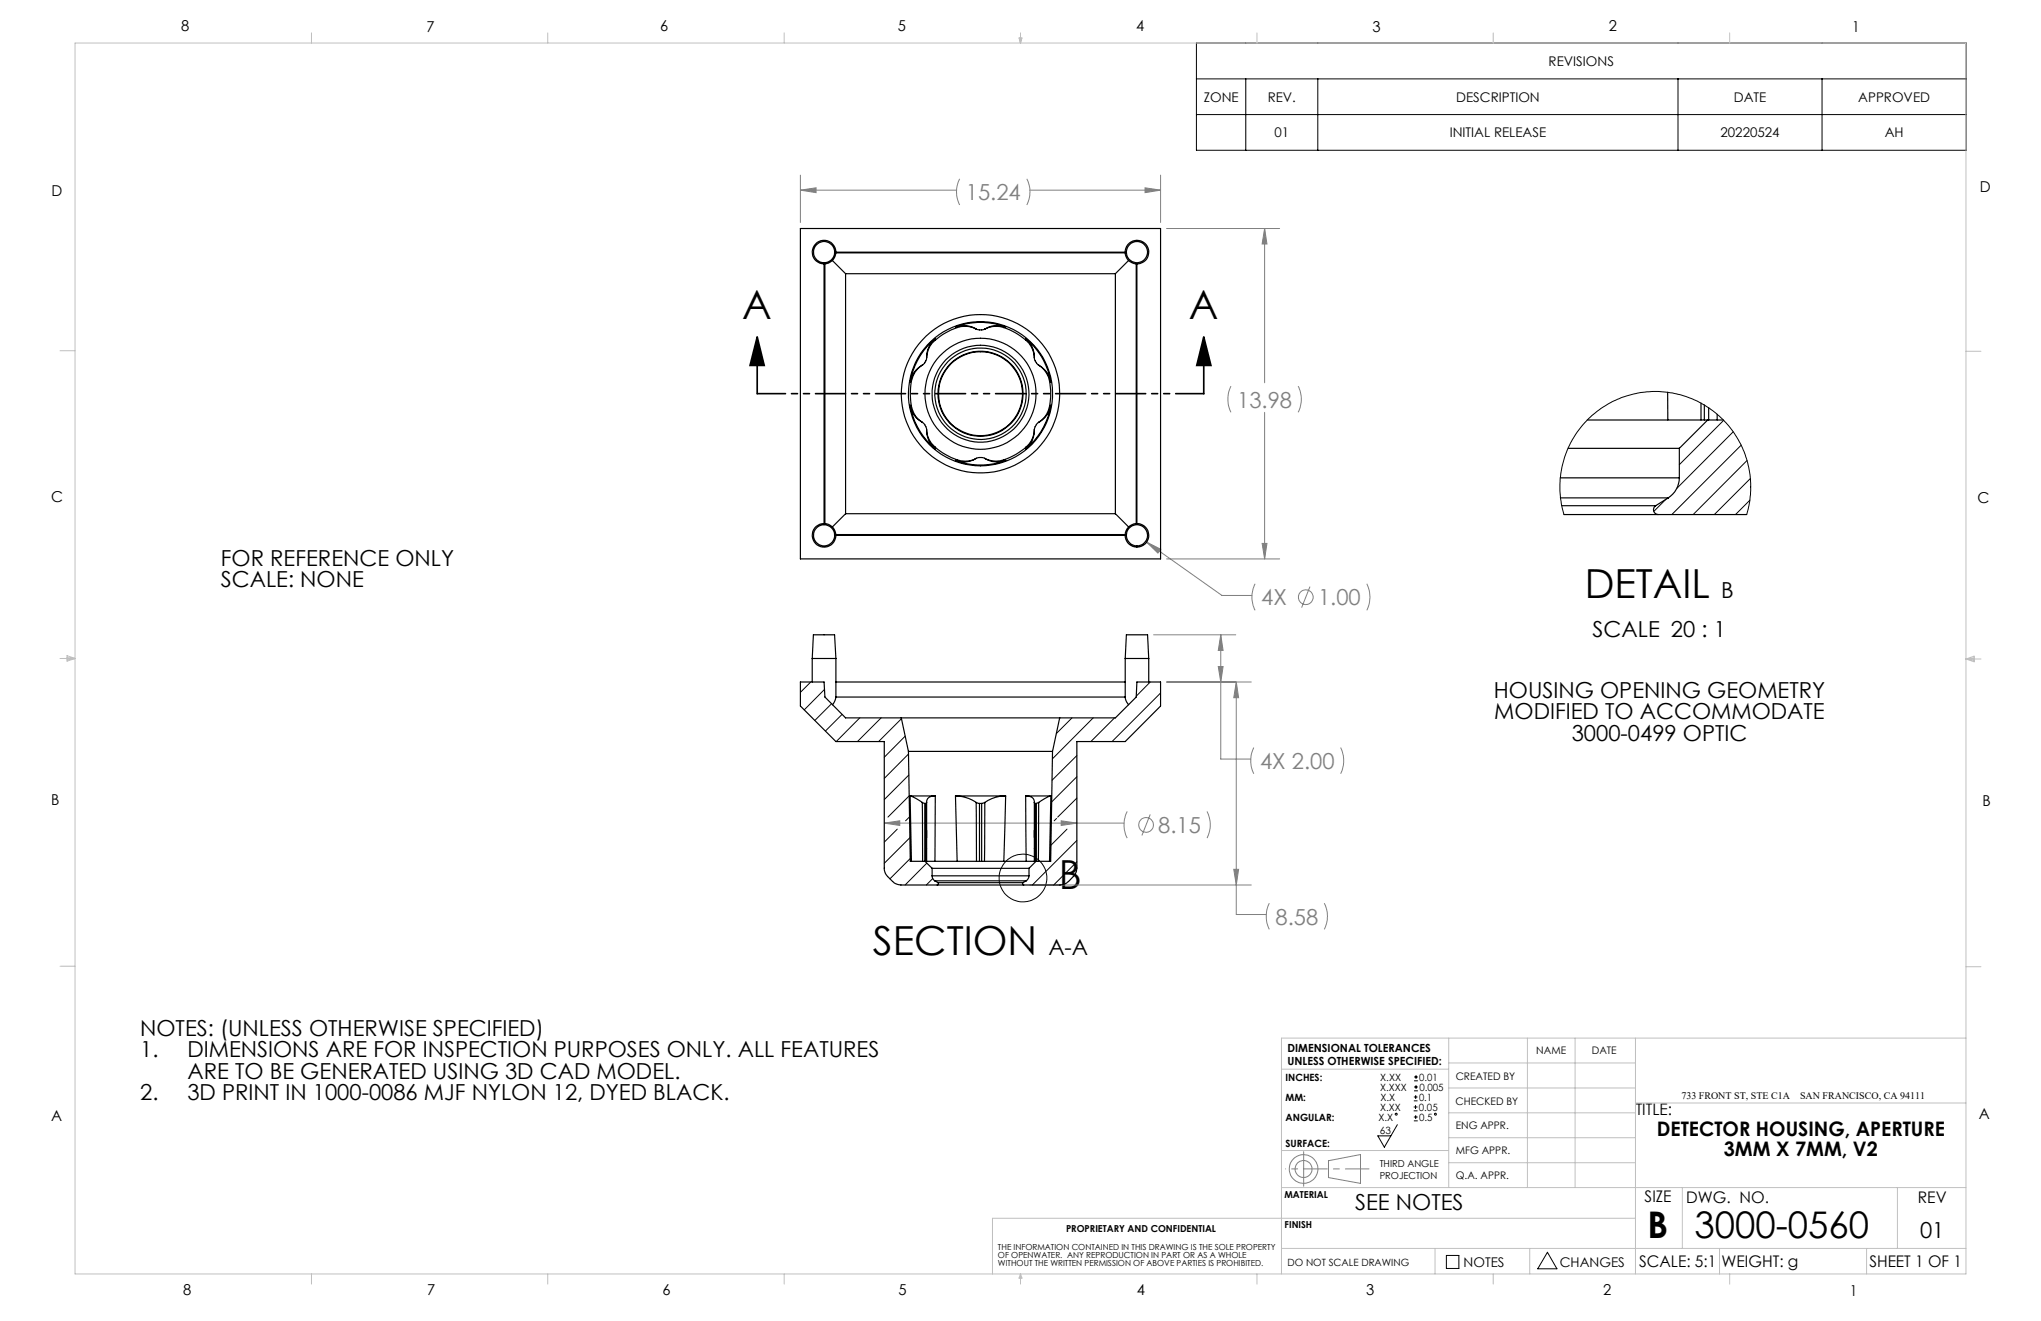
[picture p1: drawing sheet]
<svg xmlns="http://www.w3.org/2000/svg" width="432mm" height="279mm" viewBox="0 0 432 279" stroke-linecap="round" stroke-linejoin="round" font-family="sans-serif">
<g fill="none" stroke="#808080" stroke-width=".21">
<path d="M169.3 37v10.1M203 37.8a6.1 6.1 0 0 0 0 5.6M217.2 37.8a6.1 6.1 0 0 1 0 5.6M242.3 39.7l3.2 .5-3.2 .5zM245.5 37v10.1M169.3 40.2l3.3-.5v1zM169.3 40.2h33.1M217.9 40.2h27.6M246.8 48.3h23.9M267.5 48.3l.5 3.3h-1zM267.5 48.3v32.7M260.4 81.7a6.4 6.4 0 0 0 0 5.5"/>
<path d="M267.5 87.2v31M274.6 81.7a6.1 6.1 0 0 1 0 5.5M242.6 114.7l3 1.5-.6 .8zM242.6 114.7l15.9 11.2h6.4M246.8 118.2h23.9M267 114.9h1l-.5 3.3zM244.1 134.3h17.3M258.3 134.3v26.2h6.3M258.3 134.3l.5 3.3h-1.1zM265.5 123.5a6.2 6.2 0 0 0 0 5.6M277.1 124.1l-1.7 4.4M289.2 123.5a6.2 6.2 0 0 1 0 5.6"/>
<path d="M246.8 144.3h17.9M257.7 141h1.1l-.5 3.3zM261.5 144.3v49.1h6.4M261.5 144.3l.5 3.3h-1zM265.3 158.1a6.4 6.4 0 0 0 0 5.6M283.6 158.1a6.4 6.4 0 0 1 0 5.6M187.1 174.1h50.7M187.1 174.1l3.3-.5v1zM224.5 173.6l3.3 .5-3.3 .5zM238.5 171.6a6.3 6.3 0 0 0 0 5.7M243.3 172.3l-1.7 4.4M255.4 171.6a6.3 6.3 0 0 1 0 5.7"/>
<path d="M217.8 187.2h46.9M261 183.9h1l-.5 3.3zM268.5 191a6.4 6.4 0 0 0 0 5.6M280.2 191a6.1 6.1 0 0 1 0 5.6M281.1 245.5l6.7-1.3v6.1l-6.7-1.2z"/>
<circle cx="276.2" cy="126.3" r="1.56"/>
<circle cx="242.5" cy="174.5" r="1.55"/>
<circle cx="275.8" cy="247.3" r="1.8"/>
<circle cx="275.8" cy="247.3" r="3"/>
</g>
<g fill="none" stroke="#000" stroke-width=".21">
<path d="M253.1 9.1h162.9v22.7h-162.9zM253.1 16.7h162.9M263.6 16.7v15.1M278.8 16.7v15.1M355 16.7v15.1M385.5 16.7v15.1M253.1 24.2h162.9M295.6 237.9l-2.7 4.7-1.4-2.4h2.8M299.1 234.9h.8M299.1 234.1h.8M299.1 232.8h.8M299.1 232h.8"/>
<path d="M299.1 237.1h.8M299.1 236.3h.8M299.2 228.6h.8M299.2 227.8h.8M299.2 230.7h.8M299.2 229.9h.8M299.5 233.8v.8M299.5 231.6v.8M299.5 235.9v.8M299.6 227.4v.8M299.6 229.5v.8M306 265.5h2.6v2.8h-2.6z"/>
<path d="M327.4 264.9l2 3.5h-4.1z"/>
<circle cx="216.4" cy="185.7" r="5.1"/>
<circle cx="295.4" cy="235.7" r=".2"/>
<circle cx="303.7" cy="235.7" r=".2"/>
</g>
<path d="M160.2 71.3l1.5 6h-3zM160.2 71.3v12M254.7 71.3l1.5 6h-3zM254.7 71.3v12" fill="none" stroke="#000" stroke-width=".35"/>
<path d="M254.7 83.3h-94.5" fill="none" stroke="#000" stroke-width=".35" stroke-dasharray="6.3 1.3 1.3 1.3 1.3 1.3" stroke-dashoffset=".4"/>
<path d="M275.8 247.2h13.8" fill="none" stroke="#808080" stroke-width=".21" stroke-dasharray="15.2 1.3 1.3 1.3" stroke-dashoffset="10.2"/>
<path d="M275.8 247.2v-3.6M275.8 247.2v3.7" fill="none" stroke="#808080" stroke-width=".21" stroke-dasharray="15.2 1.3 1.3 1.3"/>
<path d="M275.8 247.2h-3.8" fill="none" stroke="#808080" stroke-width=".21" stroke-dasharray="15.2 1.3 1.3 1.3" stroke-dashoffset="15.2"/>
<g fill="none" stroke="#c0c0c0" stroke-width=".21">
<path d="M15.9 9.1h400v260.4h-400zM65.9 6.9v2.2M115.9 6.9v2.2M165.9 6.9v2.2M215.6 8h.6l-.3 1.1zM215.7 8l.2 1.1M215.9 6.9v2.2M216 8l-.1 1.1M265.9 6.9v2.2M315.9 6.9v2.2M365.9 6.9v2.2M12.7 74.2h3.2"/>
<path d="M415.9 74.3h3.2M12.7 139.3h3.2M14.2 139.1l1.7 .2M14.2 138.7l1.7 .6-1.7 .5zM15.9 139.3l-1.7 .3M415.9 139.4h3.2M415.9 139.4l1.8-.6v1.2zM415.9 139.4l1.8 .3M417.7 139.2l-1.8 .2M12.7 204.4h3.2M306.5 219.6v31.6M323.1 219.6v31.6"/>
<path d="M333.2 219.6v31.6M346 219.6v49.9M415.9 204.5h3.2M415.9 219.6h-144.8v49.9M271.1 226.1h35.4M306.5 235.4h39.5M306.5 230.1h39.5M306.5 224.8h39.5M346 233.3h69.9M271.1 251.2h144.8M271.1 243.3h35.4M306.5 245.9h39.5"/>
<path d="M306.5 240.6h39.5M346 257.7h-136v11.8M355.9 251.2v12.9M401.4 251.2v12.9M65.9 269.5v2.1M115.9 269.5v2.1M165.9 269.5v2.1M215.9 269.5v2.1M215.9 269.5l.3 .8h-.6zM265.9 269.5v2.1M271.1 264.1h144.8M303.6 264.1v5.4"/>
<path d="M315.9 269.5v2.1M323.6 264.1v5.4M363.8 264.1v5.4M365.9 269.5v2.1M394.9 264.1v5.4"/>
</g>
<path d="M254.7 71.3l1.5 6h-3zM160.2 71.3l1.5 6h-3z" fill="#000"/>
<g fill="#808080">
<path d="M187.1 174.1l3.3-.5v1zM224.5 173.6l3.3 .5-3.3 .5zM258.3 134.3l.5 3.3h-1.1zM257.7 141h1.1l-.5 3.3zM261.5 144.3l.5 3.3h-1zM261 183.9h1l-.5 3.3z"/>
<path d="M169.3 40.2l3.3-.5v1zM242.3 39.7l3.2 .5-3.2 .5zM267.5 48.3l.5 3.3h-1zM267 114.9h1l-.5 3.3zM242.6 114.7l2.4 2.3 .6-.8z"/>
</g>
<g fill="none" stroke="#000" stroke-width=".25">
<path d="M169.3 48.3h76.2v69.9h-76.2zM174.3 55.8v54.9M174.5 55.8v54.9M176.1 55.1l2.8 2.8M176.8 53.3h61.3M176.8 53.5h61.3M178.9 57.9h57.1M178.9 57.9v50.8M236 57.9v50.8M238.8 55.1l-2.8 2.8M240.4 55.8v54.9M240.5 55.8v54.9"/>
<path d="M195.2 77.2a5 5 0 0 0-2.4 3.4M197.8 72a4.8 4.8 0 0 0-1.8 3.7M197.9 71.6l-.1 .4M197.9 71.6a15.2 15.2 0 0 0-5.4 9.2M197.9 71.6a5.4 5.4 0 0 0-1.9 4.4l-.5 .9a6 6 0 0 0-3 3.9M202.1 69.1a15.1 15.1 0 0 1 10.7 0M202.1 69.1l.4 .2M202.1 69.1a5.9 5.9 0 0 1 4.9 .6h1a5.4 5.4 0 0 1 4.8-.6M202.5 69.3a14.2 14.2 0 0 0-4.7 2.7M202.5 69.3a5 5 0 0 1 4.1 .3M212.4 69.3a13.9 13.9 0 0 1 4.7 2.7M212.4 69.3a5 5 0 0 0-4.1 .3"/>
<path d="M212.8 69.1l-.4 .2M217 71.6a14.8 14.8 0 0 1 5.3 9.2M217 71.6l.1 .4M217 71.6a5.6 5.6 0 0 1 1.9 4.5l.5 .9a5.6 5.6 0 0 1 2.9 3.8M217.1 72a5.1 5.1 0 0 1 1.7 3.7M219.7 77.2a5.1 5.1 0 0 1 2.3 3.4M192.5 85.7l.3 .3M192.5 85.7a15.4 15.4 0 0 0 5.4 9.2M192.5 85.7a5.4 5.4 0 0 0 2.9 3.9l.6 .9a5.8 5.8 0 0 0 1.9 4.4M192.8 80.6l-.3 .2M192.8 80.6a14.9 14.9 0 0 0 0 5.4M192.8 86a5.1 5.1 0 0 0 2.4 3.4"/>
<path d="M196 90.8a4.9 4.9 0 0 0 1.8 3.7M197.8 94.5l.1 .4M197.8 94.5a14.2 14.2 0 0 0 4.7 2.8M202.1 97.4a15.1 15.1 0 0 0 10.7 0M202.1 97.4a5.5 5.5 0 0 0 4.8-.6h1a5.8 5.8 0 0 0 4.9 .6M202.5 97.3l-.4 .1M206.6 96.9a4.9 4.9 0 0 1-4.1 .4M208.3 96.9a5.2 5.2 0 0 0 4.1 .4M212.4 97.3l.4 .1M217.1 94.5a13.9 13.9 0 0 1-4.7 2.8M217.1 94.5l-.1 .4M218.8 90.8a4.9 4.9 0 0 1-1.7 3.7"/>
<path d="M222 80.6l.3 .2M222 80.6a14.9 14.9 0 0 1 0 5.4M222 86a4.9 4.9 0 0 1-2.3 3.4M222.3 85.7a14.9 14.9 0 0 1-5.3 9.2M222.3 85.7l-.3 .3M222.3 85.7a5.6 5.6 0 0 1-2.9 3.9l-.5 .9a5.6 5.6 0 0 1-1.9 4.4M331.8 94.8h23.5M335.8 88.8h25.5M352.8 83v5.8M355.3 94.8v6.3M359.9 85.3v3.5M360.6 85.7v3.1"/>
<path d="M361.3 88.8l-6 6M361.3 88.8h3.3M361.5 86.3v2.5M363.3 87.6v1.2M176.8 113.2h61.3M176.8 113.1h61.3M178.9 108.7h57.1M178.9 108.7l-2.8 2.7M236 108.7l2.8 2.7M330.1 101.1h25.2M330.1 105.3h22.9M330.4 107h19.9"/>
<path d="M330.9 108.8h19.9M350.3 107a1.02 1.02 0 0 0-.5 1.1 1.02 1.02 0 0 0 1 .7M350.8 108.8h18.7M353 105.3l-2.7 1.7M355.3 101.1a5.2 5.2 0 0 1-2.3 4.2M171.8 139.3l.3-5h4.5l.2 5M171.8 139.3h5M171.8 139.3v5M176.8 139.3v5M238.1 139.3h4.9M238.1 139.3l.2-5h4.5l.2 5M238.1 139.3v5"/>
<path d="M243 139.3v5M176.8 147.4l-.3 1-.4 .6M176.8 144.3v3.1M176.8 144.3h61.3M176.8 147.4h61.3M190.7 151.8h33.5M190.7 151.8h-11.8l-4.4-4.4-.2-3.1h-5v5l7.5 7.5h10.3v26.8a2.47 2.47 0 0 0 .7 1.8l1 1a2.72 2.72 0 0 0 1.8 .8h7.7M190.7 151.8l1.5 7.1M192.2 158.9h30.5M192.2 158.9l.4 23.3h3.1M222.7 158.9l-.4 23.3h-3.1M224.2 151.8h11.8l4.4-4.4 .1-3.1h5v5l-7.4 7.5h-10.3v26.8a2.72 2.72 0 0 1-.7 1.8l-1 1a2.71 2.71 0 0 1-1.8 .8h-7.7"/>
<path d="M224.2 151.8l-1.5 7.1M238.1 147.4l.1 .7 .6 .9M238.1 144.3v3.1M192.5 168.3h5.4M192.5 168.3l.3 13.9M192.5 168.3l1.3 .6 1.3 .8M195.1 169.7l.6 .2M195.1 169.7l.1 12.5M195.7 169.9h.2M195.7 169.9v12.3M195.9 169.9v12.3M196 169.7l-.1 .2"/>
<path d="M196 169.7v12.5M197.9 168.3l-.1 13.9M197.9 168.3a1.46 1.46 0 0 0-1.9 1.4M202.1 168.3h10.7M202.1 168.3l.4 13.9M202.1 168.3l2.2 .4 2.2 1M206.5 169.7l.7 .2M206.5 169.7l.1 12.5M207.2 169.9h.5M207.2 169.9v12.3M207.7 169.9v12.3M208.4 169.7l-.7 .2"/>
<path d="M208.4 169.7l-.1 12.5M212.8 168.3l-.4 13.9M212.8 168.3a7.5 7.5 0 0 0-4.4 1.4M217 168.3h5.3M217 168.3l.1 13.9M217 168.3a1.46 1.46 0 0 1 1.8 1.4M218.8 169.7l.2 .2M218.8 169.7v12.5M219 169.9h.3M219 169.9v12.3M219.3 169.9v12.3M219.7 169.7v12.5"/>
<path d="M219.7 169.7l-.4 .2M222.3 168.3l-.3 13.9M222.3 168.3l-1.3 .6-1.3 .8M195.7 182.2h23.5M195.7 182.2l1.5 1.5M197.2 183.7h20.5M197.2 185.2h20.5M197.2 185.2l.1 .6 .5 .5M197.2 183.7v1.5M197.8 186.3h19.3M197.8 186.3l.6 .4M198.3 187.2h18.3"/>
<path d="M198.4 186.7h18M198.4 186.7a.27 .27 0 0 1 .1 .3 .27 .27 0 0 1-.2 .2M216.4 186.7a.27 .27 0 0 0-.1 .3 .27 .27 0 0 0 .3 .2M217.1 186.3l-.7 .4M217.7 185.2l-.2 .6-.4 .5M217.7 183.7v1.5M219.2 182.2l-1.5 1.5"/>
<circle cx="174.3" cy="53.3" r="2.49"/>
<circle cx="174.3" cy="53.3" r="2.24"/>
<circle cx="240.5" cy="53.3" r="2.24"/>
<circle cx="240.5" cy="53.3" r="2.5"/>
<circle cx="207.4" cy="83.3" r="10.3"/>
<circle cx="207.4" cy="83.3" r="11.7"/>
<circle cx="207.4" cy="83.3" r="9.7"/>
<circle cx="207.4" cy="83.3" r="8.9"/>
<circle cx="207.4" cy="83.3" r="16.8"/>
<circle cx="207.4" cy="83.3" r="9"/>
<circle cx="207.5" cy="83.3" r="15.3"/>
<circle cx="174.3" cy="113.2" r="2.49"/>
<circle cx="174.3" cy="113.2" r="2.24"/>
<circle cx="240.5" cy="113.2" r="2.24"/>
<circle cx="240.5" cy="113.2" r="2.5"/>
</g>
<g fill="none" stroke="#000" stroke-width=".21">
<path d="M364.7 88.9l-9.4 9.4M366.7 91.3l-11.9 12M368.4 94.2l-14.7 14.6M369.6 97.4l-11.4 11.4M330.9 108.8a20.2 20.2 0 0 1 19.3-26 20.2 20.2 0 0 1 19.3 26M352.4 105.6l-2.5 2.6M370.2 105.8l-3 3M370.3 101.2l-7.6 7.6M171.5 144.3l-2.2 2.1M174.4 145.8l-4.3 4.3M175.9 148.8l-3.5 3.6M178.2 151.1l-3.6 3.5"/>
<path d="M181.9 151.8l-5 5M186.4 151.8l-5 5M190.7 152l-4.8 4.8M191.5 155.7l-4.4 4.5M192.2 159.5l-5.1 5.1M226.8 151.8l-3.3 3.4M227.8 159.8l-5.2 5.2M231.3 151.8l-8.6 8.7M235.8 151.8l-5 5M243.3 144.3l-2.9 2.9M245.5 146.6l-10.2 10.2M189.8 175.4l-2.7 2.7"/>
<path d="M192.3 163.9l-5.2 5.2M192.3 168.3l-4.4 4.5M192.4 172.8l-.8 .8M192.5 177.2l-5.4 5.4M223.5 173.1l-.5 .5M225.7 175.4l-3.3 3.4M227.8 164.3l-5.3 5.3M227.8 168.8l-4 4M227.8 177.8l-9.4 9.4M192.6 181.6l-4.3 4.3M196.1 182.6l-4.6 4.6M197.3 185.8l-1.3 1.4"/>
<path d="M227.8 182.3l-4.9 4.9"/>
</g>
<g font-size="8.5">
<text x="157" y="67.4">A</text>
<text x="251.5" y="67.4">A</text>
<text x="335.3" y="126.5">DETAIL</text>
<text x="224" y="188.1">B</text>
<text x="184.7" y="202">SECTION</text>
</g>
<g font-size="7.8">
<text x="348.5" y="261.9">B</text>
<text x="358.5" y="261.9">3000-0560</text>
</g>
<g font-size="4.7" fill="#808080">
<text x="204.3" y="42.3">15.24</text>
<text x="261.7" y="86.2">13.98</text>
<text x="266.8" y="128">4X</text>
<text x="278.8" y="128">1.00</text>
<text x="266.6" y="162.6">4X 2.00</text>
<text x="245.1" y="176.2">8.15</text>
<text x="269.9" y="195.5">8.58</text>
</g>
<g font-size="4.7">
<text x="46.7" y="119.6">FOR REFERENCE ONLY</text>
<text x="46.7" y="124.2">SCALE: NONE</text>
<text x="364.1" y="126.5">B</text>
<text x="336.9" y="134.7">SCALE 20 : 1</text>
<text x="316" y="147.6">HOUSING OPENING GEOMETRY</text>
<text x="316.1" y="152.1">MODIFIED TO ACCOMMODATE</text>
<text x="332.5" y="156.7">3000-0499 OPTIC</text>
<text x="221.8" y="202">A-A</text>
<text x="29.6" y="219.1">NOTES: (UNLESS OTHERWISE SPECIFIED)</text>
<text x="29.6" y="223.7">1.</text>
<text x="39.6" y="223.7">DIMENSIONS ARE FOR INSPECTION PURPOSES ONLY. ALL FEATURES</text>
<text x="29.6" y="232.7">2.</text>
<text x="39.6" y="228.2">ARE TO BE GENERATED USING 3D CAD MODEL.</text>
<text x="39.6" y="232.7">3D PRINT IN 1000-0086 MJF NYLON 12, DYED BLACK.</text>
<text x="286.7" y="255.9">SEE NOTES</text>
<text x="406.2" y="261.9">01</text>
</g>
<g font-size="4.2">
<text x="350.5" y="240.3">DETECTOR HOUSING, APERTURE</text>
<text x="364.7" y="244.5">3MM X 7MM, V2</text>
</g>
<g font-size="3.4">
<text x="346.1" y="235.9">TITLE:</text>
<text x="347.9" y="254.3">SIZE</text>
<text x="356.7" y="254.4">DWG. NO.</text>
<text x="405.7" y="254.5">REV</text>
<text x="346.8" y="267.9">SCALE: 5:1</text>
<text x="364.2" y="267.9">WEIGHT: g</text>
<text x="395.5" y="267.9">SHEET 1 OF 1</text>
</g>
<g font-size="3.2">
<text x="38.3" y="6.7">8</text>
<text x="90.2" y="6.7">7</text>
<text x="139.7" y="6.5">6</text>
<text x="190" y="6.5">5</text>
<text x="240.4" y="6.5">4</text>
<text x="290.4" y="6.7">3</text>
<text x="340.4" y="6.5">2</text>
<text x="391.9" y="6.7">1</text>
<text x="10.9" y="41.6">D</text>
<text x="418.9" y="40.7">D</text>
<text x="10.9" y="106.3">C</text>
<text x="418.4" y="106.4">C</text>
<text x="10.8" y="170.2">B</text>
<text x="419.4" y="170.6">B</text>
<text x="10.8" y="237.2">A</text>
<text x="418.6" y="236.8">A</text>
<text x="38.8" y="273.8">8</text>
<text x="90.4" y="273.8">7</text>
<text x="140.2" y="273.8">6</text>
<text x="190.1" y="273.9">5</text>
<text x="240.5" y="273.8">4</text>
<text x="289" y="273.9">3</text>
<text x="339.1" y="273.8">2</text>
<text x="391.4" y="274.1">1</text>
</g>
<g font-size="2.8">
<text x="327.6" y="13.9">REVISIONS</text>
<text x="254.7" y="21.5">ZONE</text>
<text x="268.2" y="21.5">REV.</text>
<text x="308.1" y="21.5">DESCRIPTION</text>
<text x="366.8" y="21.5">DATE</text>
<text x="393.1" y="21.5">APPROVED</text>
<text x="269.6" y="29.1">01</text>
<text x="306.7" y="29.1">INITIAL RELEASE</text>
<text x="364" y="29.1">20220524</text>
<text x="398.7" y="29.1">AH</text>
<text x="309.6" y="268">NOTES</text>
<text x="330" y="268">CHANGES</text>
</g>
<g font-size="2.4">
<text x="272.4" y="222.5">DIMENSIONAL TOLERANCES</text>
<text x="272.4" y="225.3">UNLESS OTHERWISE SPECIFIED:</text>
</g>
<g font-size="2.2">
<text x="325" y="222.9">NAME</text>
<text x="336.8" y="222.9">DATE</text>
<text x="308" y="233.6">CHECKED BY</text>
<text x="308" y="228.4">CREATED BY</text>
<text x="308" y="238.8">ENG APPR.</text>
<text x="308" y="244">MFG APPR.</text>
<text x="308" y="249.3">Q.A. APPR.</text>
</g>
<g font-size="2.1">
<text x="272" y="228.6">INCHES:</text>
<text x="272" y="232.8">MM:</text>
<text x="292" y="230.7">X.XXX</text>
<text x="292" y="228.6">X.XX</text>
<text x="292.1" y="232.8">X.X</text>
<text x="300.2" y="232.8">0.1</text>
<text x="300.3" y="228.6">0.01</text>
<text x="300.3" y="230.7">0.005</text>
<text x="355.7" y="232.4">733 FRONT ST, STE C1A</text>
<text x="380.8" y="232.4">SAN FRANCISCO, CA 94111</text>
<text x="272" y="237">ANGULAR:</text>
<text x="291.6" y="237">X.X</text>
<text x="291.9" y="239.8">63</text>
<text x="292" y="234.9">X.XX</text>
<text x="300.2" y="234.9">0.05</text>
<text x="300.2" y="237">0.5</text>
<text x="272" y="242.6">SURFACE:</text>
<text x="272.4" y="267.8">DO NOT SCALE DRAWING</text>
</g>
<g font-size="2">
<text x="291.9" y="246.8">THIRD ANGLE</text>
<text x="291.9" y="249.3">PROJECTION</text>
<text x="271.7" y="253.4">MATERIAL</text>
<text x="225.5" y="260.6">PROPRIETARY AND CONFIDENTIAL</text>
<text x="271.8" y="259.7">FINISH</text>
</g>
<g font-size="1.8">
<text x="211.1" y="264.3">THE INFORMATION CONTAINED IN THIS DRAWING IS THE SOLE PROPERTY</text>
<text x="211.1" y="266.1">OF OPENWATER. ANY REPRODUCTION IN PART OR AS A WHOLE</text>
<text x="211.1" y="267.8">WITHOUT THE WRITTEN PERMISSION OF ABOVE PARTIES IS PROHIBITED.</text>
</g>
</svg>
